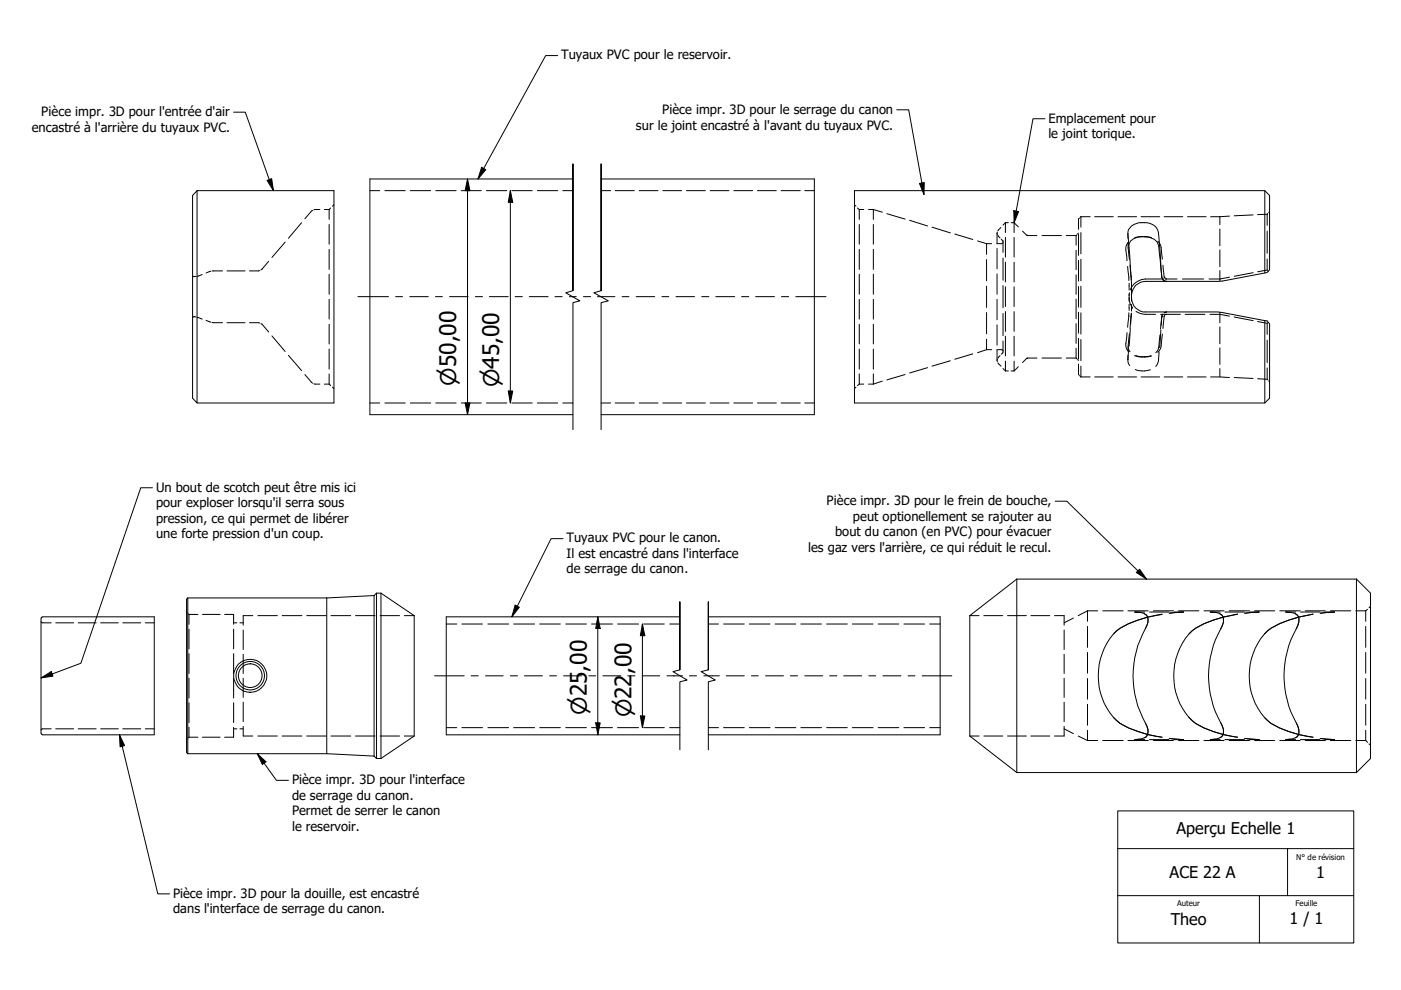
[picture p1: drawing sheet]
<svg xmlns="http://www.w3.org/2000/svg" width="297mm" height="210mm" viewBox="0 0 297 210" stroke-linecap="round" stroke-linejoin="round" font-family="sans-serif">
<g fill="none" stroke="#000" stroke-width=".21">
<path d="M40.8 58.4v.1M41 58.6h.1M41.6 58.6h-.4M42.9 58.2l-1.1 .4M44.7 57.5l-1 .4M45 57.4h2.2M48.1 57.4h3.8M55.1 57.4h-2.2M57 55.4l-1.7 1.8M60.5 51.3l-2.8 3.3M63.9 47.2l-2.7 3.3M66.3 44.6l-1.7 1.8"/>
<path d="M67.8 44.4l-1.3 .1M68.8 44.4h1M69.8 47.6v4.2M69.8 52.9v4.2M69.8 58.1v4.3M70.1 44.1l-.3 .3v2.1M70.8 43.4l-.3 .3M78.4 40.4h2.1M81.6 40.4h4.3M87 40.4h4.3M92.4 40.4h4.3M97.8 40.4h4.2"/>
<path d="M103.1 40.4h4.3M108.5 40.4h4.3M113.9 40.4h4.3M119.3 40.4h2.2M127.4 40.4h2.1M130.4 40.4h4.1M135.5 40.4h4M140.5 40.4h4M145.5 40.4h4M150.6 40.4h4M155.6 40.4h4M160.6 40.4h4"/>
<path d="M165.6 40.4h4.1M170.6 40.4h2.1M181.2 43.4l.3 .3M181.8 44.1l.4 .3M182.2 44.4h.9M182.2 44.4v2.1M182.2 47.6v4.2M182.2 52.9v4.2M182.2 58.1v4.3M184.1 44.4h1.1M185.2 44.4v2.1M185.2 47.6v4.2"/>
<path d="M185.2 52.9v4.2M185.2 58.1v4.3M185.2 44.4l1.9 .6M188 45.3l3.9 1.2M192.8 46.7l3.9 1.2M197.6 48.2l3.9 1.2M202.4 49.6l3.8 1.2M207.3 51.1l1.9 .6M209.2 51.7v2.2M209.2 55v4.5M209.2 51.7h1M211.4 49.4v2.2"/>
<path d="M211.4 52.7v4.3M211.4 58.1v4.3M211.5 49.2v.5M211.6 49.9l.4 .6M212.2 48.2l-.6 .7M212.3 50.7l.3 .4M212.5 51.6l-1.2 .1M212.7 51.1v2.4M212.7 54.7v4.7M212.7 51.4l-.1 .1M213.2 47.2v2.1M213.2 50.3v4.2"/>
<path d="M213.2 55.6v4.2M213.2 47.2h.6M213.2 47.2l-.5 .5M214.4 47.2h.6M215 47.2v2.1M215 50.3v4.2M215 55.6v4.2M215 47.2l.9 .9M216.8 49l.9 .9M217.7 49.9h.1M217.7 49.9h2.1M220.9 49.9h4.1"/>
<path d="M226.1 49.9h2.1M228.2 49.9v2.1M228.2 53.1v4.1M228.2 58.3v4.1M228.3 49.8l-.1 .1M228.7 49.7v4.4M228.7 55.2v4.4M228.7 49.4l-.2 .2M228.9 46.3l-.2 .1v2.2M229.2 45.9v2.3M229.2 49.3v4.5M229.2 55v4.5"/>
<path d="M229.2 45.9h1.9M229.2 45.9l-.2 .2M232.1 45.9h3.9M237 45.9h4M238.7 53l.3 2.3M238.7 53h.1M239.1 56.5l.2 3M239.1 51.4l-.4 1v.6M239.1 51.5l.1 1M239.1 49.5v1M239.2 52.7l.3 2.3M239.2 52.7h.1"/>
<path d="M239.2 52.4v.3M239.3 51.8v.2M239.6 56.2l.2 2.4M239.8 58.7v.6M239.9 59.9v.7M241.9 45.9h4M242.2 50.1l-1.7 .4M242.2 50.1h.1M242.2 50.1h.2M242.5 50.1h.2M242.7 50.1l1.5 .3M242.7 50.1h.1"/>
<path d="M245.5 51.2a3.1 3.1 0 0 1 .8 2.7l.1 1.1M246.4 59.2h.4M246.6 56.2l.2 2.5M246.8 58.8h.1M246.8 58.8l.2 .2M246.8 45.9h4M247 59.2h2.6M247.1 59.1l.2 .1M250.7 59.2h4.5M251.8 45.9h3.9M256.7 45.9h1.9M258.6 45.9v1.8"/>
<path d="M258.6 48.5v3.6M258.6 53v3.6M258.6 57.4v1.8h-2.3M258.6 59.5v.1M260.7 58.8l-2.1 .4v.1M260.7 45.8l-2.1 .1M265.7 57.8l-4 .8M265.7 45.6l-4 .2M268.7 45.4v2.4M268.7 49v4.7M268.7 54.9v2.3M268.7 45.4l-2.1 .1"/>
<path d="M268.7 57.3l-2.1 .3M268.8 57.4l.1 .1M268.8 45.2l-.1 .2M269.2 44.9l-.2 .2M40.8 67.3v.1M41.1 67.2h-.1M41.2 67.2h.4M41.8 67.3l1.1 .4M43.7 67.9l1 .4M45 68.4h2.2M48.1 68.4h3.8M52.9 68.4l2.2 .1"/>
<path d="M55.3 68.6l1.7 1.8M57.7 71.2l2.8 3.3M61.2 75.3l2.7 3.3M64.6 79.4l1.7 1.9M69.8 63.5v4.2M69.8 68.7v4.2M69.8 74v4.3M69.8 79.3v2.1M182.2 63.5v4.2M182.2 68.7v4.2M182.2 74v4.3M182.2 79.3v2.1"/>
<path d="M185.2 63.5v4.2M185.2 68.7v4.2M185.2 74v4.3M185.2 79.3v2.1M191.9 79.4l-3.9 1.2M196.7 77.9l-3.9 1.2M201.5 76.5l-3.9 1.1M206.2 75l-3.8 1.2M209.2 60.7v4.5M209.2 66.3v4.5M209.2 71.9v2.2M209.2 74.1h1"/>
<path d="M209.2 74.1l-1.9 .7M211.3 74.1l1.2 .1M211.4 63.5v4.3M211.4 68.9v4.3M211.4 74.3v2.1M211.5 76.2v.5M211.6 76.9l.6 .7M212 75.4l-.4 .5M212.6 74.8l-.3 .3M212.6 74.3l.1 .1M212.7 60.6v4.6M212.7 66.5v4.7"/>
<path d="M212.7 72.3v2.4M212.7 78.1l.5 .5M213.2 60.8v4.2M213.2 66.1v4.2M213.2 71.3v4.2M213.2 76.6v2M213.2 78.6h.6M214.4 78.6h.6M215 60.8v4.2M215 66.1v4.2M215 71.3v4.2M215 76.6v2"/>
<path d="M215.9 77.8l-.9 .8M217.7 76h.1M217.7 76l-.9 .9M217.7 75.9h2.1M220.9 75.9h4.1M226.1 75.9h2.1M228.2 63.4v4.2M228.2 68.6v4.2M228.2 73.8v2.1M228.2 75.9l.1 .2M228.5 76.2l.2 .2M228.7 60.7v4.4"/>
<path d="M228.7 66.2v4.4M228.7 71.7v4.4M228.7 77.2v2.2l.2 .2M229 79.7l.2 .2M229.2 60.7v4.5M229.2 66.3v4.5M229.2 72v4.5M229.2 77.6v2.3M229.2 79.9h1.9M232.1 79.9h3.9M237 79.9h4M238.7 72.9v.5l.4 1.1"/>
<path d="M238.7 72.9h.1M239 70.5l-.3 2.4M239.1 75.3v1M239.2 73.2l.1 1 .3 .4M239.2 73.2h.1M239.2 73.4l-.1 .9M239.3 74.3l-.2 2.4 .4 .8M239.3 67l-.2 2.4M239.3 66.3v.7M239.4 60v1.5M239.4 63.2a2.91 2.91 0 0 0 .7 2M239.4 63.2h.1"/>
<path d="M239.4 64.5v1.3M239.4 62.3v1.6M239.5 70.8l-.3 2.4M239.5 62.1l-.1 .5M239.6 69.7l-.2 3.7M239.8 66.5l-.2 3.1M239.9 60.6h.1M239.9 65.3h.1M239.9 65.2h.1M239.9 63.2v.7M239.9 64.6v1.3M239.9 60.9l-.3 .5"/>
<path d="M239.9 66.4l-.2 2.3M240.5 75.4l1 .3h.7M240.7 78.3l1.6 .3M240.8 75.4l1.4 .3M240.9 66a3.5 3.5 0 0 0 2 .6h2.1M241.9 79.9h4M242.2 75.7h.1M242.2 75.7h.2M242.5 75.7h.2M242.7 75.7h.1M243.9 78.4l-1.5 .2M244 75.4l-1.3 .3"/>
<path d="M244.2 75.5l-1.5 .2M245.7 73.6l-.3 .9-.4 .3M245.7 73.6h.1M245.7 74.6a3.9 3.9 0 0 1-.7 3.1M245.9 71l-.2 2.6M246.1 66.6h4.2M246.1 69.9l-.2 3.8M246.2 73.4h.1M246.2 73.4l-.1 .5-.6 .8M246.3 67.2l-.2 2.6M246.3 67.1h.1M246.3 67.1l-.1 1.9"/>
<path d="M246.4 70.8l-.2 2.6M246.5 66.6l-.2 .5M246.8 66.3l.5-.2-.4 .2M246.8 79.9h4M247 66.8l-.4 2.8M247.3 66.6l-.2 .1M251.3 66.6h4.2M251.8 79.9h3.9M256.5 66.6h2.1l2.1 .4M256.7 79.9l4 .1M258.6 66.2v.2M258.6 66.5v1.9"/>
<path d="M258.6 69.3v3.6M258.6 73.8v3.5M258.6 78.1v1.8M261.7 67.2l4 .8M266.6 68.2l2.1 .3M268.7 68.6v2.3M268.7 72.1v4.8M268.7 78v2.4M268.9 68.4h-.1M66.5 81.4h1.3M68.8 81.4h1M69.8 81.4l.3 .4"/>
<path d="M70.5 82.1l.3 .3M78.4 85.4h2.1M81.6 85.4h4.3M87 85.4h4.3M92.4 85.4h4.3M97.8 85.4h4.2M103.1 85.4h4.3M108.5 85.4h4.3M113.9 85.4h4.3M119.3 85.4h2.2M127.4 85.4h2.1M130.4 85.4h4.1"/>
<path d="M135.5 85.4h4M140.5 85.4h4M145.5 85.4h4M150.6 85.4h4M155.6 85.4h4M160.6 85.4h4M165.6 85.4h4.1M170.6 85.4h2.1M181.5 82.1l-.3 .3M182.2 81.4h.9M182.2 81.4l-.4 .4M184.1 81.4h1.1"/>
<path d="M187.1 80.8l-1.9 .6M261.7 80l4 .2M266.6 80.3l2.1 .1M268.7 80.4l.1 .2M269 80.7l.2 .2M8.7 131.8l.1 .1M8.8 132l2.1 .1M11.8 132.1h3.8M16.6 132.1h3.8M21.3 132.1h3.8M26 132.1h3.8M30.8 132.1h1.9"/>
<path d="M39.6 129.8l.1 .2M39.9 130.1l.2 .2M40.1 130.3v2.1M40.1 133.4v4.2M40.1 138.6v4.2M40.1 130.3h1.9M42.9 130.3h3.8M47.6 130.3h1.9v2.1M49.5 133.4v4.2M49.5 138.6v4.2M49.5 132.1h.7M50.9 132.1h.7"/>
<path d="M51.6 133.6v4.1M51.6 138.7v4.1M53.6 130.5h-2v2.1M54.7 130.5h4.1M59.8 130.5h4.2M65 130.5h4.2M70.2 130.5h4.2M75.4 130.5h4.1M80.6 130.5h4.1M85.7 130.5h2.1M94.6 132.3h2.2M97.9 132.3h4.4"/>
<path d="M103.4 132.3h4.4M108.9 132.3h4.4M114.4 132.3h4.4M120 132.3h4.3M125.4 132.3h4.5M130.9 132.3h4.5M136.5 132.3h4.3M142 132.3h2.1M150.2 132.3h2.1M153.4 132.3h4.4M158.9 132.3h4.4M164.3 132.3h4.4"/>
<path d="M169.8 132.3h4.4M175.3 132.3h4.3M180.7 132.3h4.4M186.2 132.3h4.4M191.6 132.3h4.4M197.1 132.3h2.2M205.6 130.5h2M208.6 130.5h4M213.6 130.5h4M218.6 130.5h4M223.6 130.5h2v2.1M225.6 133.6v4.1"/>
<path d="M225.6 138.7v4.1M227.6 131l-2 1.1M230.6 129.5v2.2M230.6 132.8v4.5M230.6 138.3v4.4M230.6 129.5h2.1M230.6 129.5l-2 1M233.8 129.5h4.3M239.1 129.5h4.4M242.6 130.1l.7 .7M242.7 129.8h-2.1h1.1M243.7 129.8h4.1"/>
<path d="M244.5 129.5h4.3M246.4 130.2l-3.1 .6M246.4 130.3l-3.1 .5M248.9 129.8h2.1l-3.1 .2M249.9 129.5h4.3M255.3 129.5h4.2M258.6 130.1l.7 .7 3.1-.6M258.7 129.8h-2.1h1.1M259.7 129.8h4.1M260.6 129.5h4.3M264.9 129.8h2.1l-3.1 .2M266 129.5h4.3"/>
<path d="M271.3 129.5h4.4M274.6 130.1l.7 .7 3.1-.6M274.7 129.8h-2.1h1M275.7 129.8h4.1M276.7 129.5h4.3M280.9 129.8h2.1l-3.1 .2M282.1 129.5h4.3M287.5 129.5h2.1M289.6 129.5v2.2M289.6 132.8v4.5M289.6 138.3v4.4M289.9 129.2l-.3 .3"/>
<path d="M290.6 128.6l-.3 .3M8.8 154.7l-.1 .1M10.9 154.5l-2.1 .1M11.8 154.5h3.8M16.6 154.5h3.8M21.3 154.5h3.8M26 154.5h3.8M30.8 154.5h1.9M39.7 156.6l-.1 .2M40.1 143.8v4.2M40.1 149v4.2M40.1 154.2v2.1"/>
<path d="M40.1 156.3h1.9M40.1 156.3l-.2 .1M42.9 156.3h3.8M49.5 143.8v4.2M49.5 149v4.2M49.5 154.2v2.1h-1.9M49.5 154.5h.7M50.9 154.5h.7M51.6 143.8v4.1M51.6 148.9v4.1M51.6 154v2.1h2M54.7 156.1h4.1"/>
<path d="M59.8 156.1h4.2M65 156.1h4.2M70.2 156.1h4.2M75.4 156.1h4.1M80.6 156.1h4.1M85.7 156.1h2.1M94.6 154.3h2.2M97.9 154.3h4.4M103.4 154.3h4.4M108.9 154.3h4.4M114.4 154.3h4.4M120 154.3h4.3"/>
<path d="M125.4 154.3h4.5M130.9 154.3h4.5M136.5 154.3h4.3M142 154.3h2.1M150.2 154.3h2.1M153.4 154.3h4.4M158.9 154.3h4.4M164.3 154.3h4.4M169.8 154.3h4.4M175.3 154.3h4.3M180.7 154.3h4.4M186.2 154.3h4.4"/>
<path d="M191.6 154.3h4.4M197.1 154.3h2.2M205.6 156.1h2M208.6 156.1h4M213.6 156.1h4M218.6 156.1h4M225.6 154v2.1h-2M225.6 143.8v4.1M225.6 148.9v4.1M225.6 154.5l2 1M228.6 156.1l2 .9M230.6 143.9v4.3"/>
<path d="M230.6 149.3v4.5M230.6 154.8v2.2M230.6 157h2.1M233.8 157h4.3M239.1 157h4.4M241.7 156.7l-1.1 .1h2.1M243.7 156.8h4.1M244.5 157h4.3M246.4 156.3l-3.1-.6-.7 .7M247.9 156.6l3.1 .2h-2.1M249.9 157h4.3M255.3 157h4.2"/>
<path d="M257.7 156.7l-1.1 .1h2.1M259.7 156.8h4.1M260.6 157h4.3M262.4 156.3l-3.1-.6-.7 .7M263.9 156.6l3.1 .2h-2.1M266 157h4.3M271.3 157h4.4M273.6 156.7l-1 .1h2.1M275.7 156.8h4.1M276.7 157h4.3M278.4 156.3l-3.1-.6-.7 .7M279.9 156.6l3.1 .2h-2.1"/>
<path d="M282.1 157h4.3M287.5 157h2.1M289.6 143.9v4.3M289.6 149.3v4.5M289.6 154.8v2.2M289.6 157l.3 .4M290.3 157.7l.3 .3"/>
</g>
<!-- layer: Ligne interrompue (ISO) -->
<path d="M121.5 61.6v-26.8v26.8l-1.5 .5 2.9 1.7-1.4 .4v26.9M127.4 61.6v-26.8v26.8l-1.5 .5 3.1 1.7-1.6 .4v26.9M144.1 142v-14.4v14.4l-1.4 .4 3 1.8-1.6 .4v14.4M150.2 142v-14.4v14.4l-1.5 .4 2.9 1.8-1.4 .4v14.4" fill="none" stroke="#000" stroke-width=".21"/>
<!-- layer: Visible (ISO) -->
<g fill="none" stroke="#000" stroke-width=".21">
<path d="M121.5 37.9h-43.1v50h43.1M127.4 37.9h45.3v50h-45.3M41.8 40.4v45l-1-1v-43zM41.8 40.4h29v45h-29M242.7 50.2a2.65 2.65 0 0 1 3 2l.6 6.6a.98 .98 0 0 0 1 .9M242.7 50.2h.1M242.7 50.2a3.2 3.2 0 0 0-3.4 1.6M246.4 59.2h-3.5a3.8 3.8 0 0 0-3 1.7M247.3 59.7l11.8-.1 9.6-1.8 .5-.6v-15.8l-1-1h-87v45h87l1-1v-15.7l-.5-.7h-.5M247.3 59.7a.98 .98 0 0 1-1-1l-.5-7.2a4.4 4.4 0 0 0-.8-3.4 4.5 4.5 0 0 0-5.1-.2 1.79 1.79 0 0 0-.8 1.8l.8 10.7a6.6 6.6 0 0 0 .5 4.5 3.2 3.2 0 0 0 2.5 1.2h15.2l10.1 1.9M247.3 59.7h-4.4a2.93 2.93 0 0 0-3 2.9M268.2 40.4v17.5"/>
<path d="M268.2 68v17.4M8.7 131v24.5M9 130.8h23.7v25h-23.7M9 130.8l-.2 .3M39.8 126.8v33M39.8 126.8l-.2 .2v32.5l.2 .3M39.8 126.8h29.5M69.3 126.8v33M79.3 126.3v34M79.3 126.3l-10 .5M79.8 125.8v35M79.8 125.8l-.5 .5"/>
<path d="M79.8 125.8h1M80.8 125.8l7 4.7v25.6l-7 4.7h-1M80.8 125.8v35M144.1 130.8h-49.5v25h49.5M150.2 130.8h49.1v25h-49.1M215.6 122.8v41M215.6 122.8l-10 7.7v25.6l10 7.7M215.6 122.8h72M240.6 129.8a2.64 2.64 0 0 1 2.7 .9 2.84 2.84 0 0 1-.5 2.6 20.6 20.6 0 0 0 .4 20.7 1.76 1.76 0 0 1 .1 1.9 1.76 1.76 0 0 1-1.7 .9h-1M242.8 133.3a2.92 2.92 0 0 0 .5-2.5 15.3 15.3 0 0 0-7.2 3.6M243.3 130.8a15.3 15.3 0 0 0-7.2 3.6 13.5 13.5 0 0 0 1.4 19l1.8 .9 4 1.4a2.92 2.92 0 0 0-.5-2.4M256.6 129.8a2.64 2.64 0 0 1 2.7 .9 2.84 2.84 0 0 1-.5 2.6 20.6 20.6 0 0 0 .4 20.7 1.76 1.76 0 0 1 .1 1.9 1.76 1.76 0 0 1-1.7 .9h-1"/>
<path d="M258.8 133.3a2.92 2.92 0 0 0 .5-2.5 15.3 15.3 0 0 0-7.2 3.6M259.3 130.8a15.3 15.3 0 0 0-7.2 3.6 13.5 13.5 0 0 0 1.4 19l1.8 .9 4 1.4a2.92 2.92 0 0 0-.5-2.4M272.6 129.8a2.64 2.64 0 0 1 2.7 .9 2.84 2.84 0 0 1-.5 2.6 20.6 20.6 0 0 0 .4 20.7 1.76 1.76 0 0 1 .1 1.9 1.76 1.76 0 0 1-1.7 .9h-1M274.8 133.3a3.7 3.7 0 0 0 .5-2.5 15.3 15.3 0 0 0-7.2 3.6M275.3 130.8a15.3 15.3 0 0 0-7.2 3.6 13.5 13.5 0 0 0 1.4 19l1.8 .9 4 1.4a3.7 3.7 0 0 0-.5-2.4M287.6 122.8l3 3v35l-3 3h-72M287.6 122.8v41M8.8 155.5l.2 .2M39.8 159.8h29.5M69.3 159.8l10 .5M79.3 160.3l.5 .5"/>
<circle cx="53" cy="143.3" r="3.5"/>
<circle cx="53.1" cy="143.3" r="3"/>
<circle cx="53.1" cy="143.3" r="2.51"/>
</g>
<!-- layer: Titre (ISO) -->
<path d="M237 179.9h36M287 179.9h-14v10M287 179.9v10h-50M287 179.9v-8h-50v18M237 189.9v10h30v-10M287 189.9v10h-20" fill="none" stroke="#000" stroke-width=".21"/>
<g fill="none" stroke="#000" stroke-width=".21">
<path d="M75.9 62.9h6.5M83.9 62.9h1.4M86.9 62.9h3.9M92.3 62.9h1.5M95.3 62.9h4M100.8 62.9h1.5M103.8 62.9h4M109.2 62.9h1.5M112.2 62.9h4M117.7 62.9h1.5M120.7 62.9h1.5M123.7 62.9h1.5"/>
<path d="M126.7 62.9h3.7M131.9 62.9h1.4M134.9 62.9h3.9M140.3 62.9h1.5M143.3 62.9h4M148.8 62.9h1.5M151.8 62.9h4M157.2 62.9h1.5M160.2 62.9h4M165.7 62.9h1.5M168.7 62.9h6.4M92.1 143.3h6.3"/>
<path d="M99.9 143.3h1.5M102.9 143.3h3.8M108.2 143.3h1.5M111.2 143.3h3.8M116.5 143.3h1.5M119.5 143.3h3.8M124.8 143.3h1.5M127.8 143.3h3.8M133.1 143.3h1.5M136.1 143.3h3.8M141.4 143.3h3.3M146.2 143.3h1.5"/>
<path d="M149.2 143.3h3.3M154 143.3h3.8M159.3 143.3h1.5M162.3 143.3h3.8M167.6 143.3h1.5M170.6 143.3h3.8M175.9 143.3h1.5M178.9 143.3h3.8M184.2 143.3h1.5M187.2 143.3h3.8M192.5 143.3h1.5M195.5 143.3h6.3"/>
</g>
<!-- layer: Symbole (ISO) -->
<g fill="none" stroke="#000" stroke-width=".21">
<path d="M118.2 11.8h-2.5l-14.4 26.1M49.5 23.8h2.5l6 16.6M56.6 38.3l1-.4 .4 2.5zM102.1 35.5l.9 .5-1.7 1.9zM190.1 23.3h2.6l3.2 17.9M194.9 38.9l1.1-.2-.1 2.5zM221.6 25.2h-2.6l-4 22M214.9 44.7l1.1 .2-1 2.3zM32.3 103.4h-2.5l-12.7 37.2-8.4 3.1M119.4 114.2h-2.6l-8.3 16.6M223.7 106.3h2.5l16.9 16.5M109.2 128.3l.9 .4-1.6 2.1z"/>
<path d="M240.9 121.4l.7-.7 1.5 2.1zM8.7 143.7l2.2-1.3 .3 1zM25.3 155.8l1.1 2.3-.9 .2zM25.3 155.8l8.2 33.7h2.4M54.5 159.8l1.9 1.7-.8 .6zM54.5 159.8l4.1 5.7h2.6"/>
</g>
<g fill="#000">
<path d="M56.6 38.3l1-.4 .4 2.5z" fill-rule="evenodd"/>
<path d="M102.1 35.5l.9 .5-1.7 1.9z" fill-rule="evenodd"/>
<path d="M194.9 38.9l1.1-.2-.1 2.5z" fill-rule="evenodd"/>
<path d="M214.9 44.7l1.1 .2-1 2.3z" fill-rule="evenodd"/>
<path d="M109.2 128.3l.9 .4-1.6 2.1z" fill-rule="evenodd"/>
<path d="M240.9 121.4l.7-.7 1.5 2.1z" fill-rule="evenodd"/>
<path d="M8.7 143.7l2.2-1.3 .3 1z" fill-rule="evenodd"/>
<path d="M25.3 155.8l1.1 2.3-.9 .2z" fill-rule="evenodd"/>
<path d="M54.5 159.8l1.9 1.7-.8 .6z" fill-rule="evenodd"/>
</g>
<!-- layer: Cote (ISO) -->
<path d="M99.1 37.9l.5 2.5h-1zM99.1 37.9v50M108.2 40.4l.5 2.5h-.9zM108.2 40.4v45M98.6 85.4h1l-.5 2.5zM107.8 82.9h.9l-.5 2.5zM126.7 130.8l.6 2.5h-1zM126.7 130.8v25M136.2 132.3l.5 2.5h-.9zM136.2 132.3v22M126.3 153.3h1l-.6 2.5zM135.8 151.8h.9l-.5 2.5z" fill="none" stroke="#000" stroke-width=".21"/>
<g fill="#000">
<path d="M99.1 37.9l.5 2.5h-1z" fill-rule="evenodd"/>
<path d="M108.2 40.4l.5 2.5h-.9z" fill-rule="evenodd"/>
<path d="M98.6 85.4h1l-.5 2.5z" fill-rule="evenodd"/>
<path d="M107.8 82.9h.9l-.5 2.5z" fill-rule="evenodd"/>
<path d="M126.7 130.8l.6 2.5h-1z" fill-rule="evenodd"/>
<path d="M136.2 132.3l.5 2.5h-.9z" fill-rule="evenodd"/>
<path d="M126.3 153.3h1l-.6 2.5z" fill-rule="evenodd"/>
<path d="M135.8 151.8h.9l-.5 2.5z" fill-rule="evenodd"/>
</g>
<g font-size="4.6">
<text x="96.7" y="81.8" transform="rotate(-90 96.7 81.8)">⌀50,00</text>
<text x="105.9" y="82.1" transform="rotate(-90 105.9 82.1)">⌀45,00</text>
<text x="124.4" y="151.6" transform="rotate(-90 124.4 151.6)">⌀25,00</text>
<text x="133.9" y="152.1" transform="rotate(-90 133.9 152.1)">⌀22,00</text>
</g>
<g font-size="3.4">
<text x="249.4" y="176.9">Aperçu Echelle 1</text>
<text x="248" y="186.2">ACE 22 A</text>
<text x="279.1" y="186.2">1</text>
<text x="248.2" y="196.2">Theo</text>
<text x="273.4" y="195.9">1 / 1</text>
</g>
<g font-size="2.7">
<text x="119" y="12.5">Tuyaux PVC pour le reservoir.</text>
<text x="6.7" y="28">encastré à l'arrière du tuyaux PVC.</text>
<text x="8.8" y="24.7">Pièce impr. 3D pour l'entrée d'air</text>
<text x="134.8" y="27.5">sur le joint encastré à l'avant du tuyaux PVC.</text>
<text x="140.4" y="24.2">Pièce impr. 3D pour le serrage du canon</text>
<text x="222.3" y="26">Emplacement pour</text>
<text x="222.3" y="29.2">le joint torique.</text>
<text x="33.1" y="104.2">Un bout de scotch peut être mis ici</text>
<text x="33.1" y="107.5">pour exploser lorsqu'il serra sous</text>
<text x="175.3" y="107.2">Pièce impr. 3D pour le frein de bouche,</text>
<text x="33.1" y="110.8">pression, ce qui permet de libérer</text>
<text x="177" y="113.7">bout du canon (en PVC) pour évacuer</text>
<text x="180.8" y="110.4">peut optionellement se rajouter au</text>
<text x="33.1" y="114.1">une forte pression d'un coup.</text>
<text x="120.1" y="115">Tuyaux PVC pour le canon.</text>
<text x="120.1" y="118.3">Il est encastré dans l'interface</text>
<text x="171.3" y="117">les gaz vers l'arrière, ce qui réduit le recul.</text>
<text x="120.1" y="121.6">de serrage du canon.</text>
<text x="61.9" y="166.3">Pièce impr. 3D pour l'interface</text>
<text x="61.9" y="169.6">de serrage du canon.</text>
<text x="61.9" y="172.9">Permet de serrer le canon</text>
<text x="61.9" y="176.2">le reservoir.</text>
<text x="36.7" y="190.4">Pièce impr. 3D pour la douille, est encastré</text>
<text x="36.7" y="193.6">dans l'interface de serrage du canon.</text>
</g>
<g font-size="1.7">
<text x="274.8" y="182.3">N° de révision</text>
<text x="249.6" y="192.1">Auteur</text>
<text x="274.7" y="192.2">Feuille</text>
</g>
</svg>
